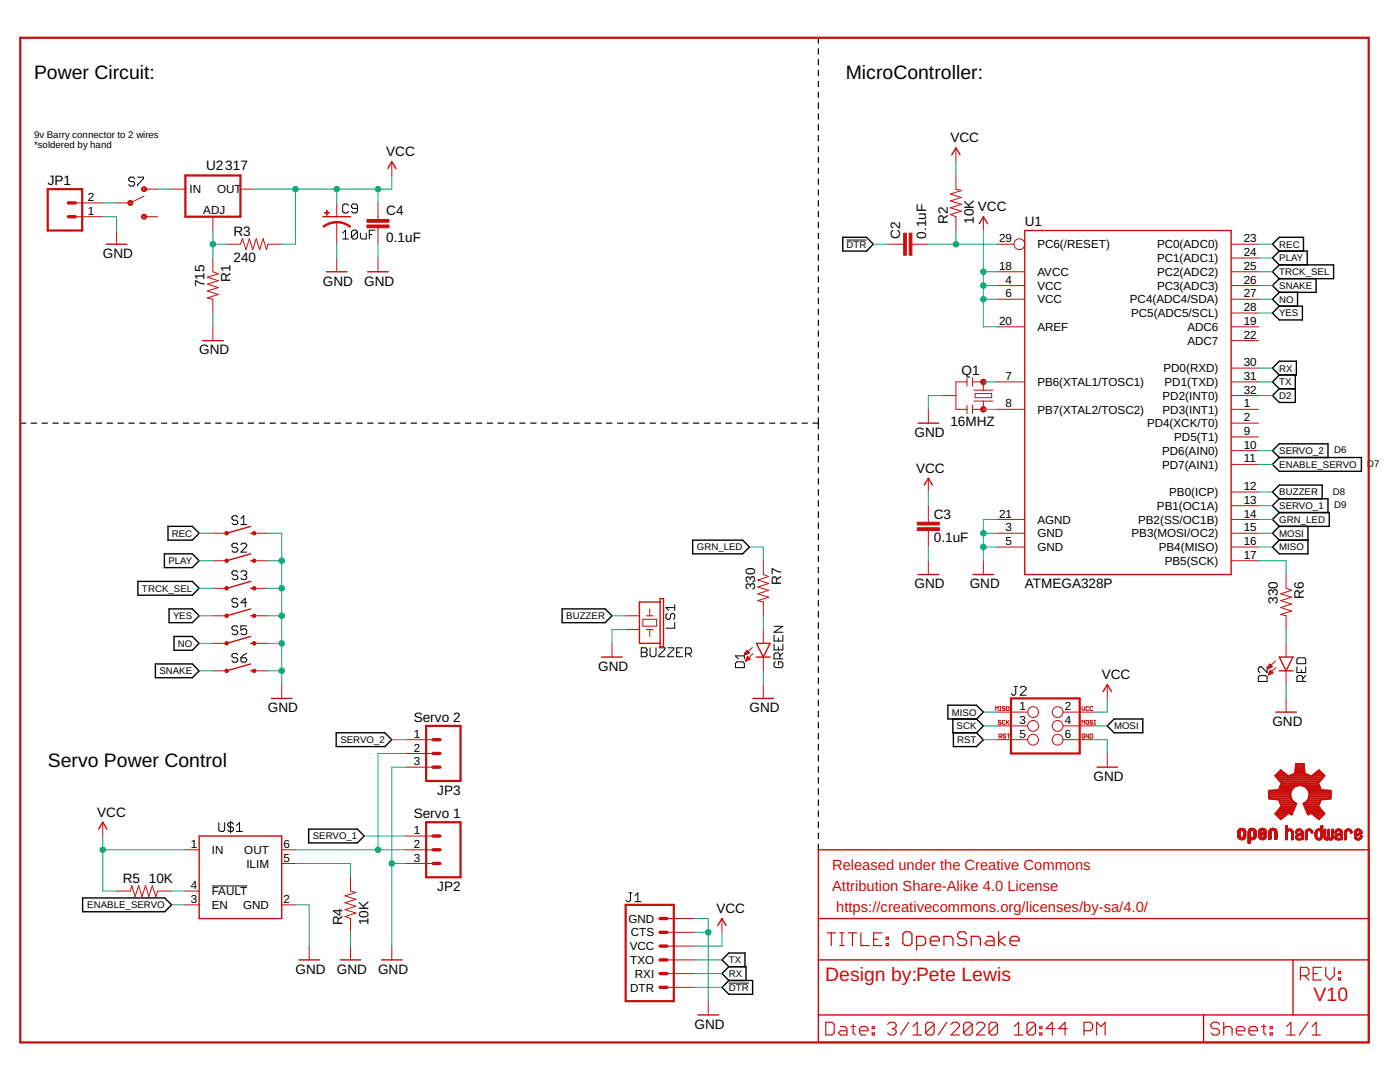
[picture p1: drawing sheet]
<svg xmlns="http://www.w3.org/2000/svg" width="279mm" height="216mm" viewBox="0 0 279 216" stroke-linecap="round" stroke-linejoin="round" font-family="sans-serif">
<g fill="none" stroke="#000" stroke-width=".23">
<path d="M163.3 7.5v1.1M163.3 9.7v1.1M163.3 11.9v1.1M163.3 14v1.1M163.3 16.2v1.1M163.3 18.4v1.1M163.3 20.5v1.1M163.3 22.7v1.1M163.3 24.9v1.1M163.3 27v1.1M163.3 29.2v1.1M163.3 31.4v1"/>
<path d="M163.3 33.5v1.1M163.3 35.7v1.1M163.3 37.9v1M163.3 40v1.1M163.3 42.2v1.1M163.3 44.4v1M163.3 46.5v1.1M163.3 48.7v1.1M163.3 50.9v1M163.3 53v1.1M163.3 55.2v1.1M163.3 57.4v1"/>
<path d="M163.3 59.5v1.1M163.3 61.7v1.1M163.3 63.9v1M163.3 66v1.1M163.3 68.2v1.1M163.3 70.4v1M163.3 72.5v1.1M163.3 74.7v1.1M163.3 76.9v1M163.3 79v1.1M4 84.4h1.1M6.2 84.4h1.1"/>
<path d="M8.4 84.4h1.1M10.5 84.4h1.1M12.7 84.4h1.1M14.9 84.4h1.1M17 84.4h1.1M19.2 84.4h1.1M21.4 84.4h1.1M23.5 84.4h1.1M25.7 84.4h1.1M27.9 84.4h1.1M30 84.4h1.1M32.2 84.4h1.1"/>
<path d="M34.4 84.4h1.1M36.6 84.4h1M38.7 84.4h1.1M40.9 84.4h1.1M43.1 84.4h1M45.2 84.4h1.1M47.4 84.4h1.1M49.6 84.4h1M51.7 84.4h1.1M53.9 84.4h1.1M56 84.4h1.1M58.2 84.4h1.1"/>
<path d="M60.4 84.4h1.1M62.5 84.4h1.1M64.7 84.4h1.1M66.9 84.4h1.1M69 84.4h1.1M71.2 84.4h1.1M73.4 84.4h1.1M75.5 84.4h1.1M77.7 84.4h1.1M79.9 84.4h1.1M82 84.4h1.1M84.2 84.4h1.1"/>
<path d="M86.4 84.4h1.1M88.6 84.4h1M90.7 84.4h1.1M92.9 84.4h1.1M95.1 84.4h1M97.2 84.4h1.1M99.4 84.4h1.1M101.6 84.4h1M103.7 84.4h1.1M105.9 84.4h1.1M108.1 84.4h1M110.2 84.4h1.1"/>
<path d="M112.4 84.4h1.1M114.6 84.4h1M116.7 84.4h1.1M118.9 84.4h1.1M121.1 84.4h1M123.2 84.4h1.1M125.4 84.4h1.1M127.6 84.4h1.1M129.7 84.4h1.1M131.9 84.4h1.1M134 84.4h1.1M136.2 84.4h1.1"/>
<path d="M138.4 84.4h1.1M140.6 84.4h1M142.7 84.4h1.1M144.9 84.4h1.1M147.1 84.4h1M149.2 84.4h1.1M151.4 84.4h1.1M153.6 84.4h1M155.7 84.4h1.1M157.9 84.4h1.1M160.1 84.4h1M162.2 84.4h1.1"/>
<path d="M163.3 81.2v1.1M163.3 83.4v2.2M163.3 86.6v1.2M163.3 88.9v1.1M163.3 91.1v1.1M163.3 93.3v1.1M163.3 95.5v1.1M163.3 97.7v1.1M163.3 99.9v1.1M163.3 102.1v1.2M163.3 104.3v1.2M163.3 106.5v1.2"/>
<path d="M163.3 108.8v1.1M163.3 111v1.1M163.3 113.2v1.1M163.3 115.4v1.1M163.3 117.6v1.1M163.3 119.8v1.1M163.3 122v1.1M163.3 124.2v1.1M163.3 126.4v1.2M163.3 128.7v1.1M163.3 130.9v1.1M163.3 133.1v1.1"/>
<path d="M163.3 135.3v1.1M163.3 137.5v1.1M163.3 139.7v1.1M163.3 141.9v1.1M163.3 144.1v1.1M163.3 146.3v1.1M163.3 148.5v1.2M163.3 150.7v1.2M163.3 153v1.1M163.3 155.2v1.1M163.3 157.4v1.1M163.3 159.6v1.1"/>
<path d="M163.3 161.8v1.1M163.3 164v1.1M163.3 166.2v1.1M163.3 168.4v1.2"/>
</g>
<g fill="none" stroke="#000" stroke-width=".2">
<path d="M26.9 35.6l-.3-.3h-.6l-.3 .3v.3l.3 .3h.6l.3 .3v.3l-.3 .3h-.6l-.3-.3M27.5 35.3h1.1v.3l-1.1 1.2v.3M68.4 46.5l.6-.6v1.8M68.4 47.7h1.2M69.6 41l-.3-.3h-.6l-.3 .3v1.2l.3 .3h.6l.3-.3M71.3 46.2v1.2l-.3 .3h-.6l-.3-.3M71.3 41.6h-.9l-.3-.3v-.3l.3-.3h.6l.3 .3v1.2l-.3 .3h-.6l-.3-.3M71.3 46.2l-.3-.3h-.6l-.3 .3v1.2M71.3 46.2l-1.2 1.2M71.9 46.5v.9l.3 .3h.9v-1.2M73.7 46.8h.6M74.9 45.9h-1.2v1.8"/>
<path d="M168.9 47.9h4M47.5 103.2l-.3-.3h-.6l-.3 .3v.3l.3 .3h.6l.3 .3v.3l-.3 .3h-.6l-.3-.3M47.5 108.7l-.3-.3h-.6l-.3 .3v.3l.3 .3h.6l.3 .3v.3l-.3 .3h-.6l-.3-.3M47.5 114.2l-.3-.3h-.6l-.3 .3v.3l.3 .3h.6l.3 .3v.3l-.3 .3h-.6l-.3-.3M47.5 119.7l-.3-.3h-.6l-.3 .3v.3l.3 .3h.6l.3 .3v.3l-.3 .2h-.6l-.3-.2M48.1 104.7h1.1M48.1 103.5l.5-.6v1.8M48.1 108.7l.2-.3h.6l.3 .3v.3l-1.1 1.2h1.1M48.1 114.2l.2-.3h.6l.3 .3v.3l-.3 .3M48.6 114.8h.3M48.9 114.8l.3 .3v.3l-.3 .3h-.6l-.2-.3M47.5 130.7l-.3-.3h-.6l-.3 .3v.3l.3 .3h.6l.3 .3v.2l-.3 .3h-.6l-.3-.3"/>
<path d="M47.5 125.2l-.3-.3h-.6l-.3 .3v.3l.3 .3h.6l.3 .2v.3l-.3 .3h-.6l-.3-.3M48.1 131.3h.8l.3 .3v.2l-.3 .3h-.6l-.2-.3zM49.2 124.9h-1.1v.9l.5-.3h.3l.3 .3v.5l-.3 .3h-.6l-.2-.3M49.2 120.3h-1.1l.8-.9v1.7M49.2 130.4l-.6 .3-.5 .6M128 129.3h.8l.3 .3v.3l-.3 .3 .3 .3v.2l-.3 .3h-.8zM128 130.2h.8M129.7 129.3v1.4l.3 .3h.6l.3-.3v-1.4M131.5 129.3h1.2v.3l-1.2 1.1v.3h1.2M133.2 122.4l-.3 .3v.6l.3 .3h.3l.3-.3v-.6l.3-.3h.3l.3 .3v.6l-.3 .3M133.3 129.3h1.2v.3l-1.2 1.1v.3h1.2M134.7 124.2v1.1h-1.8"/>
<path d="M134.7 120.6v1.2M134.7 121.2h-1.8l.6 .6M135 130.2h.6M136.2 129.3h-1.2v1.7h1.2M136.8 130.5h.9l.3-.3v-.6l-.3-.3h-.9v1.7M137.4 130.5l.6 .5M146.8 132.4l.3-.3h1.2l.2 .3v.8h-1.7zM148.5 130.3v1.2M148.5 130.9h-1.7l.6 .6M154.5 126.7v1.2h1.7v-1.2M154.5 128.5v1.2h1.7v-1.2M154.5 125h1.7l-1.7 1.2h1.7"/>
<path d="M154.8 132.1l-.3 .3v.5l.3 .3h1.1l.3-.3v-.5l-.3-.3h-.6v.6M155.3 127.3v.6M155.3 129.1v.6M155.6 131.5v-.9l-.3-.3h-.5l-.3 .3v.9h1.7M156.2 130.3l-.6 .6M202.4 137h.6M202.7 137v1.4l-.3 .3h-.3l-.3-.3M203.6 137.3l.3-.3h.6l.3 .3v.2l-1.2 1.2h1.2M251.1 135.1l.3-.3h1.2l.3 .3v.9h-1.8zM252.9 133v1.2l-1.2-1.2h-.3l-.3 .3v.6l.3 .3M258.8 133v1.2h1.8v-1.2M259.1 131.3h1.2l.3 .3v.8h-1.8v-.8z"/>
<path d="M259.7 133.6v.6M260 136v-.9l-.3-.3h-.6l-.3 .3v.9h1.8M260.6 134.8l-.6 .6M42.3 176.8h7.1M43.7 164.1v1.5l.3 .3h.6l.2-.3v-1.5M46 163.9v2.3M46.6 164.4l-.3-.3h-.6l-.3 .3v.3l.3 .3h.6l.3 .3v.3l-.3 .3h-.6l-.3-.3M47.2 165.9h1.2M47.2 164.7l.6-.6v1.8M125.5 178.2h.6M125.8 178.2v1.4l-.3 .3h-.3l-.3-.3M126.7 179.9h1.2"/>
<path d="M126.7 178.7l.6-.5v1.7M145.5 196.2h4"/>
</g>
<g fill="none" stroke="#000" stroke-width=".28">
<path d="M168.2 47.3h4.7l1.4 1.4-1.4 1.4h-4.7zM255.3 50.1h5.6v2.8M255.3 50.1l-1.4-1.4 1.4-1.4h4.8v2.8M255.3 50.1l-1.4 1.4 1.4 1.4M255.3 52.9h10.8v2.7h-10.8M255.3 52.9l-1.4 1.3 1.4 1.4M255.3 58.3l-1.4 1.4 1.4 1.4M255.3 55.6l-1.4 1.4 1.4 1.3M259 58.3v2.8M262.7 55.6v2.7h-7.4M253.9 73.4l1.4-1.3h3.4v2.7h-3.4zM253.9 62.5l1.4-1.4h4.6v2.7h-4.6z"/>
<path d="M255.3 74.8l-1.4 1.4 1.4 1.4M255.3 77.6h3.2M258.5 74.8v5.5h-3.2l-1.4-1.4 1.4-1.3M253.9 92.7l1.4-1.4h16.4v2.7h-16.4zM255.3 99.5l-1.4 1.4 1.4 1.4M255.3 99.5h9.7v2.8M255.3 91.3l-1.4-1.4 1.4-1.3h9.7v2.7M255.3 99.5l-1.4-1.3 1.4-1.4h8.6v2.7M27.5 116h10.9l1.4 1.4-1.4 1.4h-10.9zM32.8 110.5h5.6l1.4 1.4-1.4 1.4h-5.6zM33.5 105h4.9l1.4 1.4-1.4 1.4h-4.9zM138.2 107.8h10l1.4 1.4-1.4 1.3h-10z"/>
<path d="M255.3 107.8h5.7M255.3 105l-1.4 1.4 1.4 1.4M255.3 102.3h10v2.7h-10M255.3 102.3l-1.4 1.4 1.4 1.3M261 105v5.5h-5.7l-1.4-1.3 1.4-1.4M31 132.5h7.4l1.4 1.4-1.4 1.3h-7.4zM33.7 121.5h4.7l1.4 1.4-1.4 1.3h-4.7zM34.7 127h3.7l1.4 1.4-1.4 1.4h-3.7zM112.2 121.5h8.6l1.3 1.4-1.3 1.3h-8.6zM67.1 146.2h9.7l1.4 1.4-1.4 1.4h-9.7zM189.2 140.7h5.7l1.4 1.4-1.4 1.4h-5.7zM190.2 143.5v2.7h4.7"/>
<path d="M190.3 146.2v2.8h4.6l1.4-1.4-1.4-1.4M194.9 143.5l1.4 1.3-1.4 1.4M221 144.8l1.4-1.3h5.7v2.7h-5.7zM16.5 179.2h16.4l1.3 1.4-1.3 1.3h-16.4zM61.6 165.4h9.7l1.4 1.4-1.4 1.4h-9.7zM144.1 197l1.4-1.4h4.7v2.8h-4.7zM145.5 192.9l-1.4 1.4 1.4 1.3M145.5 192.9h3.4v2.7M145.5 192.9l-1.4-1.4 1.4-1.3h3.2v2.7"/>
</g>
<g fill="none" stroke="#c90d0c" stroke-width=".2">
<path d="M28.8 39.1l-2.8 1.4h-2.7M28.8 37.7h2.7M34.2 37.7h2.8M48 37.7h2.7M78.2 32.3v2.7M190.8 35v2.7l1.1 .3-2.2 .7 2.2 .7-2.2 .7 2.2 .7-2.2 .7 2.2 .6-2.2 .7 1.1 .4v2.8M190.8 29.5v2.8M15 43.2h5.5M15 40.5h5.5M23.3 46v2.7M28.8 43.2h2.7M42.5 43.2v2.8"/>
<path d="M42.5 51.5v2.7l1.1 .4-2.2 .7 2.2 .7-2.2 .7 2.2 .7-2.2 .7 2.2 .7-2.2 .6 1.1 .3v2.8M45.2 48.7h2.8l.4-1.1 .7 2.2 .7-2.2 .6 2.2 .7-2.2 .7 2.2 .7-2.2 .7 2.2 .3-1.1h2.7M67.2 40.5v2.7M67.2 44.3v4.4M67.2 51.5v2.7M75.4 40.5v3.3M75.4 45.4v3.3M75.4 51.5v2.7M177 48.7h3.3M182 48.7h3.3M196.3 43.2v2.8M199 48.7h3.4"/>
<path d="M199 57h5.5M199 59.7h5.5M199 54.2h5.5M245.7 48.7h5.5M245.7 57h5.5M245.7 59.7h5.5M245.7 54.2h5.5M245.7 51.5h5.5M42.5 65.2v2.8M188 78.9h2.8M193 76.2h-2.2v5.5h2.2M193 75.4v1.6"/>
<path d="M194.1 76.2h2.2v1.7M194.1 75.4v1.6M194.4 77.9h3.8M194.6 78.5h3.3v.9h-3.3zM199 76.2h5.5M199 65.2h5.5M245.7 76.2h5.5M245.7 78.9h5.5M245.7 65.2h5.5M245.7 73.4h5.5M245.7 68h5.5M245.7 62.5h5.5"/>
<path d="M185.3 81.7v2.7M185.3 95.4v2.8M193 80.9v1.6M194.1 80.9v1.6M194.4 80h3.8M196.3 80v1.7h-2.2M199 81.7h5.5M245.7 81.7h5.5M245.7 98.2h5.5M245.7 92.7h5.5M245.7 89.9h5.5M245.7 87.2h5.5"/>
<path d="M245.7 84.4h5.5M42.5 111.9h2.7M42.5 106.4h2.7M42.5 117.4h2.7M50.7 111.9h2.8M50.7 106.4h2.8M50.7 117.4h2.8M152.3 111.9v2.7l1.1 .4-2.2 .7 2.2 .7-2.2 .7 2.2 .7-2.2 .7 2.2 .7-2.2 .6 1.1 .3v2.8M185.3 100.9v3.3M185.3 105.9v3.3M185.3 111.9v2.7M196.3 111.9v2.7"/>
<path d="M199 106.4h5.5M199 109.2h5.5M199 103.7h5.5M245.7 111.9h5.5M245.7 106.4h5.5M245.7 109.2h5.5M245.7 103.7h5.5M245.7 100.9h5.5M256.7 114.6v2.8l1.1 .4-2.2 .7 2.2 .7-2.2 .6 2.2 .7-2.2 .7 2.2 .7-2.2 .7 1.1 .3v2.7M42.5 122.9h2.7M42.5 128.4h2.7M42.5 133.9h2.7"/>
<path d="M50.7 122.9h2.8M50.7 128.4h2.8M50.7 133.9h2.8M56.2 136.6v2.8M122.1 128.4v2.7M124.9 122.9h2.7M124.9 125.6h2.7M128.3 123.6h2.7v1.3h-2.7zM129 122.9h1.4M129 125.6h1.4M129.7 121.5v1.4M129.7 125.6v1.4"/>
<path d="M148.7 130.6h.2M148.7 130.5h.5M148.8 131.9h.1M148.8 130.3h.7M148.8 131.8h.3M148.8 130.2h.7M148.9 131.7h.5M148.9 130h.5M148.9 131.5h.8M148.9 129.9h.3M149 131.4h.6M149 129.8h.1"/>
<path d="M149 129.8l-.4 .9M149 129.8l.6 .5-1 .4M149.1 131.3h.3M149.1 131.1h.2M149.2 131l-.4 .9M149.2 131l.5 .5M149.2 131h.1M149.7 131.5l-.9 .4M150.1 129.2l-1.5 1.5M150.3 130.4l-1.5 1.5M152.3 125.6v2.8M152.3 131.1v2.8"/>
<path d="M152.3 136.6v2.8M221 136.6v2.8M253 133.4h.1M253 133.2h.4M253.1 133.1h.6M253.2 134.6h.1M253.2 133h.7M253.2 132.8h.5M253.2 134.5h.5M253.3 134.3h.7M253.3 132.7h.3M253.3 134.2h.7"/>
<path d="M253.3 132.6h.2M253.4 132.5l.5 .5-.9 .5zM253.4 134h.5M253.4 133.9h.3M253.5 133.8h.1M253.5 133.7l.6 .6-1 .4zM254.5 131.9l-1.5 1.6M254.6 133.2l-1.5 1.5M256.7 128.4v2.7M256.7 133.9v2.7M256.7 139.4v2.7M80.9 147.6h5.5"/>
<path d="M80.9 150.3h5.5M80.9 153.1h5.5M198.7 141.8v-.8l.3 .2 .2-.2v.8M199 142.1h6.1M199 144.8h6.1M199 147.6h6.1M199.4 147l.5-.1-.1-.4h-.4v.8M199.5 141.8h.3M199.5 141h.3M199.6 147l.3 .3M199.6 141v.8M199.8 143.9l-.4-.2-.2 .3 .4 .1 .2 .3-.2 .1-.4-.1"/>
<path d="M200.6 143.9l-.2-.2-.4 .2v.5l.2 .1 .4-.1M200.6 141.1l-.4-.1-.2 .2 .4 .2 .2 .2-.2 .2-.4-.2M200.7 146.6l-.1-.1-.4 .1 .1 .3 .4 .1-.1 .3-.4-.1M200.9 143.7v.8M201 141l.4 .1v.5l-.1 .2-.4-.2v-.5zM201 144.1l.4 .4M201 146.5h.5M201.3 146.5v.8M201.4 143.7l-.5 .6M212.1 142.1h6.1M212.1 144.8h6.1M212.1 147.6h6.1"/>
<path d="M215.9 141v.5l.3 .3 .3-.3v-.5M215.9 144.5v-.8l.3 .3 .3-.3v.8M216.5 146.6l-.2-.1-.4 .1v.6l.4 .1 .2-.4h-.3M216.9 143.7l.4 .2v.5l-.2 .1-.4-.1v-.5zM217.3 141.1l-.2-.1-.4 .1v.5l.2 .2 .4-.2M217.3 146.5v.8l-.6-.8v.8M217.6 146.5h.4l.1 .1v.6l-.1 .1h-.4zM218.1 143.9l-.1-.2-.4 .2 .1 .2 .4 .2-.1 .2-.4-.1M218.1 141.1l-.1-.1-.4 .1v.5l.1 .2 .4-.2M218.4 143.7h.2M218.4 144.5h.2M218.5 143.7v.8"/>
<path d="M221 150.3v2.8M20.5 164.1v2.7M23.3 177.8h2.7l.3-1.1 .7 2.2 .7-2.2 .6 2.2 .7-2.2 .7 2.2 .7-2.2 .7 2.2 .4-1.1h2.7M37 169.6h2.8M37 177.8h2.8M56.2 169.6h2.8M56.2 172.3h2.8M70 175v2.8l1 .3-2.1 .7 2.1 .7-2.1 .6 2.1 .7-2.1 .7 2.1 .7-2.1 .7 1.1 .4v2.7M80.9 166.8h5.5M80.9 169.6h5.5M80.9 172.3h5.5M247 166.8h.4"/>
<path d="M247 166.9h.5M247 166.8l.5 .1M247 166.7h.4M247 166.6h.4M247 166.5h.4M247 166.4h.4M247 166.3h.4M247 166.2h.4M247 166.1h.4M247 166h.4M247 165.9h.5M247.1 167h.4"/>
<path d="M247.1 166.9h.4M247.1 167.1h.6M247.1 167h.5M247.1 167.1l.7 .1M247.1 165.7h1.4M247.1 167.2h1.4M247.2 165.6h1.3M247.2 167.3h1.3M247.3 165.5h1.1M247.3 167.4h1M247.3 165.5h1M247.4 167.4h.9"/>
<path d="M247.4 165.4h.9M247.4 167.5h.8M247.4 165.4h.8M247.5 166h-.5M247.5 165.9h-.5M247.5 165.8h-.4M247.6 167.5h.5M247.6 165.8h-.5M247.6 165.3h.5M247.6 165.7l-.5 .1M247.7 167.6h.2M247.7 165.3h.2"/>
<path d="M248 165.7l.6 .1M248.1 167h.5M248.1 165.8h.5M248.1 165.9h.5M248.2 166.8h.4M248.2 166.9h.4M248.2 166.7h.4M248.2 166.6h.4M248.2 166.5h.4M248.2 166.4h.4M248.2 166.3h.4M248.2 166.2h.4"/>
<path d="M248.2 166.1h.4M248.2 166h.4M248.2 165.9h.4M248.4 167.3h-1.2M248.5 167.2h-1.3M248.5 167.1l-.6 .1M248.6 167.1h-.6M249.1 166.8h.4M249.1 168.1h.4M249.1 168h.4M249.1 167.9h.4M249.1 167.8h.4"/>
<path d="M249.1 167.7h.4M249.1 167.6h.4M249.1 167.5h.4M249.1 167.4h1.3M249.1 167.1l.7 .1M249.1 167.1h.6M249.1 167h.5M249.1 166.9l.5 .1M249.1 166.9h.4M249.1 166.8l.4 .1M249.1 166.7h.4M249.1 166.6h.4"/>
<path d="M249.1 166.5h.4M249.1 166.4h.4M249.1 166.3h.4M249.1 166.2h.4M249.1 166.1h.4M249.1 166h.4M249.1 165.9h.4M249.2 168.3h.1M249.2 165.7h1.4M249.2 165.6h1.3M249.3 165.5l1.2 .1M249.3 168.3h-.2"/>
<path d="M249.3 165.5h1.1M249.4 165.5h1M249.4 168.2l-.3 .1M249.4 165.4h1M249.5 168.2h-.4M249.5 165.4h.8M249.6 165.9h-.5M249.6 165.8l-.5 .1M249.7 167.5h.4M249.7 165.8h-.5M249.7 165.3h.4M249.7 165.7l-.5 .1"/>
<path d="M249.8 165.3h.2M249.8 167.6h.2M250.1 165.7l.5 .1M250.1 165.8h.5M250.1 167h.5M250.2 165.8l.5 .1M250.2 167h.5M250.2 165.9h.5M250.3 166.9h.4M250.3 166.8h.4M250.3 166h.4M250.3 165.9h.4"/>
<path d="M250.3 166.7h.4M250.3 166.6h.4M250.3 166.5h.4M250.3 166.4h.4M250.3 166.3h.4M250.3 166.2h.4M250.3 166.1h.4M250.3 167.5h-1.2M250.4 167.4h-1.3M250.5 167.3h-1.4M250.5 167.2h-1.4M250.6 167.2h-1.5"/>
<path d="M250.6 167.1l-.6 .1M250.6 167.1h-.6M250.7 167h-.5M251.2 167h.5M251.2 166.9l.5 .1M251.2 166.9h.4M251.2 166.8h.4M251.2 166.3h1.5M251.2 166.2l.4 .1M251.2 166.2h.4M251.2 166.1h.4M251.2 166h.4"/>
<path d="M251.2 165.9h.4M251.2 165.9h.5M251.2 167.1h.6M251.2 167.1l.7 .1M251.2 165.7h1.5M251.3 167.2h1.3M251.3 165.7h1.3M251.3 165.6h1.3M251.3 167.3h1.3M251.4 167.3h1.1M251.4 165.5h1.1M251.4 167.4h1.1"/>
<path d="M251.5 165.4h1M251.5 167.4h.9M251.5 165.4h.9M251.5 167.5h.8M251.6 165.4h.7M251.6 166l-.4 .1M251.7 166.8h-.5M251.7 165.8h-.5M251.7 166.3h1M251.7 167.5h.5M251.7 165.3h.5M251.8 166.7l-.6 .1"/>
<path d="M251.8 165.7l-.6 .1M251.8 167.6h.3M251.8 165.3h.3M251.9 166.7h-.7M251.9 166.2h.8M252 166.2h.7M252 166.6l-.8 .1M252.1 166.1h.6M252.1 166.6h-.9M252.1 165.7l.6 .1M252.2 165.8h.5M252.2 167h.5"/>
<path d="M252.2 166.5l-1 .1M252.2 166.1h.5M252.3 165.9h.4M252.3 166.9h.4M252.3 166h.4M252.3 166.8h.4M252.3 166.5h-1.1M252.3 166.7h.4M252.4 166.7h.3M252.4 166.4l-1.2 .1M252.6 166.4h-1.4M252.6 166.6h.1"/>
<path d="M252.6 166.3h-1.4M252.7 167.1l-.6 .1M252.7 167.1h-.6M252.7 167h-.5M253.2 166.8h.4M253.2 167.5h.4M253.2 167.4h.4M253.2 167.3h.4M253.2 167.2h.4M253.2 167.1h.4M253.2 167h.4M253.2 166.9h.4"/>
<path d="M253.2 166.7h.4M253.2 166.6h.4M253.2 166.5h.4M253.2 166.4h.4M253.2 166.3h.4M253.2 166.2h.4M253.2 166.1h.4M253.2 166h.4M253.3 167.5h.1M253.3 165.7h1.4M253.4 165.6h1.3M253.4 165.5h1.2"/>
<path d="M253.5 165.5h1.1M253.6 165.4h.9M253.6 167.4h-.4M253.6 165.4h.8M253.7 165.9h-.5M253.7 165.9h-.4M253.7 165.8h-.4M253.8 165.3h.5M253.8 165.8h-.5M253.9 165.7l-.6 .1M253.9 165.3h.2M254.2 165.7l.6 .1"/>
<path d="M254.3 165.8h.5M254.3 165.8l.5 .1M254.3 165.9h.5M254.4 166.8h.4M254.4 167.5h.3M254.4 167.4h.4M254.4 167.3h.4M254.4 167.2h.4M254.4 167.1h.4M254.4 167h.4M254.4 166.9h.4M254.4 166.7h.4"/>
<path d="M254.4 166.6h.4M254.4 166.5h.4M254.4 166.4h.4M254.4 166.3h.4M254.4 166.2h.4M254.4 166.1h.4M254.4 166h.4M254.4 165.9h.4M254.4 167.5h.2M254.7 165.7h-1.4M254.8 167.4h-.4M256.6 167.5h.2"/>
<path d="M256.6 164.9h.3M256.6 166.8h.3M256.6 167.6h.1M256.6 167.4h.3M256.6 167.3h.3M256.6 167.2h.3M256.6 167.1h.3M256.6 167h.3M256.6 166.9h.3M256.6 166.7h.3M256.6 166.6h.3M256.6 166.5h.3"/>
<path d="M256.6 166.4h.3M256.6 166.3h.3M256.6 166.2h.3M256.6 166.1h.3M256.6 166h.3M256.6 165.9h.4M256.6 165.7h1.3M256.6 165.6l1.3 .1M256.6 165.6h1.2M256.6 165.5l1.2 .1M256.6 165.5h1.1M256.6 165.4h.3"/>
<path d="M256.6 165.3h.3M256.6 165.2h.3M256.6 165.1h.3M256.6 165h.3M256.6 164.8h.3M256.7 164.8h.2M256.7 164.7h.2M256.9 167.5h-.3M256.9 167.4h-.3M257 165.9h-.4M257.1 165.8h-.5M257.1 165.5h.5"/>
<path d="M257.2 165.8h-.6M257.3 165.7l-.7 .1M257.3 165.4h.1M257.4 165.7l.6 .1M257.5 165.8h.5M257.6 165.8h.4M257.7 165.9h.3M257.7 165.9l.4 .1M257.7 166h.4M257.8 166.1h.3M257.8 166.8h.3M257.8 167.6h.1"/>
<path d="M257.8 167.4h.3M257.8 167.3h.3M257.8 167.2h.3M257.8 167.1h.3M257.8 167h.3M257.8 166.9h.3M257.8 166.7h.3M257.8 166.6h.3M257.8 166.5h.3M257.8 166.4h.3M257.8 166.3h.3M257.8 166.2h.3"/>
<path d="M257.9 167.5l-.1 .1M258.1 167.5h-.3M258.6 167.2h.4M258.6 167.1h.3M258.6 167h.3M258.6 166.2h.2M258.6 166.1h.3M258.6 166h.3M258.6 167.2l.4 .1M258.6 166.3h.1M258.6 167.3h.9M258.6 166.7h.6"/>
<path d="M258.7 167.4h.8M258.7 165.7h1.2M258.8 165.7h1.1M258.8 167.5h.7M258.8 165.6h1M258.8 166.2l-.2 .1M258.9 166.1l-.3 .1M258.9 167h-.3M258.9 167.5h.6M258.9 166.9h-.3M258.9 166h-.3M259 166.9h-.4"/>
<path d="M259 166.5h1.1M259 165.9h-.4M259 165.5h.7M259 167.6h.5M259 166.8l-.4 .1M259 165.8l-.4 .1M259 165.4l.6 .1M259.1 165.8h-.4M259.1 166.8h-.5M259.1 166.4h1M259.2 167.6h.1M259.2 165.7l-.5 .1"/>
<path d="M259.2 165.4h.2M259.3 166.3h.8M259.3 166.7h-.6M259.4 167.3h.1M259.4 165.7l.5 .1M259.4 166.3h.7M259.5 166.6l-.8 .1M259.5 166.3h.6M259.5 165.8h.4M259.5 165.8h.5M259.6 166.6h-.8M259.6 165.9h.4"/>
<path d="M259.7 166.2h.4M259.7 165.9l.3 .1M259.7 166.6h.4M259.7 166h.3M259.7 166.8h.4M259.7 167.4h.4M259.7 167.3h.4M259.7 167.2h.4M259.7 167.1h.4M259.7 167h.4M259.7 166.9h.4M259.7 166.7h.4"/>
<path d="M259.7 166.1h.4M259.7 166l.4 .1M259.7 167.6h.1M259.9 167.5l-.2 .1M260 167.5h-.3M260.1 166.5l-1.3 .1M260.5 166.8h.3M260.5 167.4h.3M260.5 167.3h.3M260.5 167.2h.3M260.5 167.1h.3M260.5 167h.3"/>
<path d="M260.5 166.9h.3M260.5 166.7h.3M260.5 166.6h.3M260.5 166.5h.3M260.5 166.4h.3M260.5 166.3h.3M260.5 166.2h.3M260.5 166.1h.3M260.5 166h.4M260.5 167.6h.1M260.6 165.7h1.3M260.7 167.5l-.2 .1"/>
<path d="M260.7 165.7h1.1M260.8 165.6h1M260.8 165.6h.9M260.8 167.5h-.3M260.9 166.1h-.4M260.9 165.9h-.4M260.9 165.5h.7M261 165.9h-.4M261 165.5h.5M261 165.8l-.4 .1M261.1 165.8h-.5M261.2 165.7l-.6 .1"/>
<path d="M261.2 165.4h.1M261.3 165.7l.6 .1M261.5 165.8h.4M261.6 165.9h.4M261.6 166h.4M261.7 166h.3M261.7 166.1h.3M261.7 166.2h.2M261.9 166.2h-.2M262 166.1l-.3 .1M262.5 166.8h.3M262.5 166.7h.3"/>
<path d="M262.5 166.6h.3M262.5 166.5h.3M262.5 166.4h.3M262.5 166.3h.3M262.5 166.2h.3M262.5 167h.3M262.5 166.9h.3M262.5 166.1h.3M262.5 166h.3M262.5 167.1h.4M262.5 167.2h.5M262.5 167.1l.4 .1"/>
<path d="M262.6 167.2l.5 .1M262.6 167.3h1.2M262.7 167.4h1.1M262.7 165.7h1.3M262.7 167.4h1M262.7 165.6h1.3M262.8 165.6h1.2M262.8 167.5h.9M262.8 166h-.3M262.9 165.9l-.4 .1M262.9 165.5h1.1M262.9 165.9h-.4"/>
<path d="M263 167.6h.5M263 165.5h.5M263 165.8l-.4 .1M263 165.8h-.4M263.1 167.6h.1M263.1 165.7l-.5 .1M263.1 165.4h.2M263.3 165.7h.7M263.4 165.8h.6M263.5 167.2h.4M263.5 165.8h.5M263.5 165.9h.5"/>
<path d="M263.5 167.5l-.6 .1M263.6 167.1h.3M263.6 165.9h.4M263.6 166h.4M263.6 166.8h.4M263.6 166.9h.4M263.6 166.7h.4M263.6 166.6h.4M263.6 166.5h.4M263.6 166.4h.4M263.6 166.3h.4M263.6 166.2h.4"/>
<path d="M263.6 166.1h.4M263.6 165.4h.4M263.6 165.3h.4M263.6 165.2h.4M263.6 165.1h.4M263.6 165h.4M263.6 164.9h.4M263.6 164.8h.4M263.7 166.9h.3M263.7 166.7h.3M263.7 166.6h.3M263.7 166.5h.3"/>
<path d="M263.7 166.3h.3M263.7 166.1h.3M263.7 165.3h.3M263.7 165h.3M263.7 164.9h.3M263.7 164.8h.3M263.8 164.7h.2M263.9 167.2l-.5 .1M263.9 167h-.3M264 167h-.4M264 165.7h-1.4M264.3 166.8h.3"/>
<path d="M264.3 167h.3M264.3 166.9h.3M264.3 166.7h.3M264.3 166.6h.3M264.3 166.5h.3M264.3 166.4h.3M264.3 166.3h.3M264.3 166.2h.3M264.3 166.1h.3M264.3 166h.3M264.3 165.9h.3M264.3 165.8h.3"/>
<path d="M264.3 165.7h.3M264.3 165.6h.3M264.3 167.2l.4 .1M264.3 167.2h.3M264.3 167.1l.3 .1M264.3 167.1h.3M264.3 165.5h.3M264.3 167.3h1.7M264.3 167.3h1.8M264.4 167.4h1.6M264.4 165.5h.2M264.4 167.5h1.5"/>
<path d="M264.5 165.5h.1M264.5 167.5h.6M264.6 167.6h.4M264.8 167.6h.1M264.9 167.3h.6M265 167.2h.4M265 166.8h.3M265 167.1h.4M265 167h.3M265 166.9h.3M265 166.7h.3M265 166.6h.3"/>
<path d="M265 166.5h.3M265 166.4h.3M265 166.3h.3M265 166.2h.3M265 166.1h.3M265 166h.3M265 165.9h.3M265 165.8h.3M265 165.7h.3M265 165.6h.3M265.2 165.5h.1M265.3 167.5h.5"/>
<path d="M265.3 167.6h.5M265.7 167.2h.4M265.7 167.1h.4M265.8 167.1h.3M265.8 167h.3M265.8 166.8h.3M265.8 166.9h.3M265.8 166.7h.3M265.8 166.6h.3M265.8 166.5h.3M265.8 166.4h.3M265.8 166.3h.3"/>
<path d="M265.8 166.2h.3M265.8 166.1h.3M265.8 166h.3M265.8 165.9h.3M265.8 165.8h.3M265.8 165.7h.3M265.8 165.6h.3M265.9 165.5h.2M266 165.5h.1M266.1 167.2l-.5 .1M266.4 167.1l.4 .1M266.4 167.1h.3"/>
<path d="M266.4 167h.3M266.4 166.9h.3M266.4 167.2h.4M266.4 166.1h.3M266.4 166h.3M266.4 167.2l.5 .1M266.4 166.3h.1M266.5 167.3l.9 .1M266.5 167.3h.8M266.6 167.4h.8M266.6 165.7h1.1M266.6 167.5h.8"/>
<path d="M266.6 166.2l-.2 .1M266.7 165.6h1M266.7 166.2h-.3M266.7 165.6h.9M266.7 167.5h.7M266.8 166.9h-.4M266.8 166.5h1.1M266.8 165.9l-.4 .1M266.8 165.5h.7M266.8 167.6h.5M266.8 166.8l-.4 .1M266.8 165.9h-.3"/>
<path d="M266.9 165.5h.5M266.9 165.8h-.4M267 165.8h-.5M267 166.8h-.6M267 166.4h.9M267 166.7l-.5 .1M267.1 165.7l-.6 .1M267.1 165.4h.1M267.1 166.3h.8M267.2 166.7h-.7M267.2 167.3h.1M267.2 165.7h.6"/>
<path d="M267.3 166.3h.6M267.3 166.6l-.8 .1M267.3 165.8h.5M267.4 165.8h.4M267.4 166.6h-.8M267.5 165.9h.3M267.5 166.2h.4M267.5 166h.4M267.6 166.8h.3M267.6 167.4h.3M267.6 167.3h.3M267.6 167.2h.3"/>
<path d="M267.6 167.1h.3M267.6 167h.3M267.6 166.9h.3M267.6 166.7h.3M267.6 166.6h.3M267.6 166.1h.3M267.6 166h.3M267.7 167.6h-.1M267.7 167.5l-.1 .1M267.8 167.5h-.2M267.9 167.4h-.3M267.9 166.5l-1.2 .1"/>
<path d="M268.4 166.8h.2M268.4 167.6h.1M268.4 167.4h.2M268.4 167.3h.2M268.4 167.2h.2M268.4 167.1h.2M268.4 167h.2M268.4 166.9h.2M268.4 166.7h.2M268.4 166.6h.2M268.4 166.5h.2M268.4 166.4h.2"/>
<path d="M268.4 166.3h.2M268.4 166.2h.2M268.4 166.1h.2M268.4 166h.3M268.4 165.9h.3M268.5 165.7h1.2M268.5 167.5l-.1 .1M268.6 165.7h1M268.6 165.6h1M268.6 167.5h-.2M268.7 166.1h-.3M268.7 166l-.3 .1"/>
<path d="M268.8 165.5h.6M268.8 165.9h-.4M268.9 165.8h-.5M268.9 165.8h-.4M269 165.7l-.5 .1M269 165.4h.2M269.2 165.7l.5 .1M269.3 165.8h.4M269.4 165.8h.4M269.4 165.9h.4M269.5 165.9h.3M269.5 166h.3"/>
<path d="M269.5 166.2h.2M269.5 166.1h.3M269.8 166.2h-.3M269.8 166.1l-.3 .1M270.3 167h.4M270.3 166.9h.3M270.3 166.8h.4M270.3 166.4h1.3M270.3 166.4h.4M270.3 166.3h.3M270.3 166.2h.3M270.3 166.1h.3"/>
<path d="M270.3 167.1h.4M270.3 166h.4M270.3 165.9h.4M270.4 167.1h.3M270.4 167.2h.4M270.4 167.2l.5 .1M270.4 167.3h1.3M270.4 165.7h1.3M270.5 167.3h1.2M270.5 167.4h1.1M270.5 165.7h1.1M270.6 167.4h.9"/>
<path d="M270.6 165.6h1M270.6 165.6h.9M270.6 167.5h.9M270.7 166.9h-.4M270.7 166l-.4 .1M270.7 167.5h.7M270.7 165.5h.7M270.7 165.9h-.3M270.8 165.5h.5M270.8 167.6h.5M270.8 165.8l-.4 .1M270.8 166.8h-.5"/>
<path d="M270.9 165.8h-.5M270.9 166.7l-.6 .1M271 165.7l-.6 .1M271 165.4h.1M271 167.6h.1M271 166.7h-.7M271.1 166.3h.7M271.1 165.7l.6 .1M271.1 166.6l-.8 .1M271.3 165.8h.4M271.3 166.6h-1M271.3 166.2h.5"/>
<path d="M271.3 165.8l.5 .1M271.4 166.5h-1.1M271.4 165.9h.4M271.4 167.1h.4M271.4 166.2h.4M271.4 167h.4M271.4 166h.4M271.5 167h.3M271.5 166.1h.3M271.5 166h.3M271.5 166.9h.3M271.5 166.8h.3"/>
<path d="M271.5 166.5h-1.2M271.7 166.8h.1M271.7 167.2l-.5 .1M271.7 167.2h-.4M271.7 166.4h-.9M271.8 166.3h-.8M271.8 166.9h-.3M37 180.6h2.8M56.2 180.6h2.8M61.7 188.8v2.7M70 188.8v2.7M78.2 188.8v2.7"/>
<path d="M133.1 197h5.5M133.1 194.3h5.5M133.1 191.5h5.5M133.1 188.8h5.5M133.1 186h5.5M133.1 183.3h5.5M141.4 199.8v2.7M144.1 183.3v2.7"/>
<circle cx="203.4" cy="48.7" r="1.08"/>
<circle cx="206.2" cy="147.6" r="1.08"/>
<circle cx="206.2" cy="142.1" r="1.08"/>
<circle cx="206.2" cy="144.8" r="1.08"/>
<circle cx="211.1" cy="144.8" r="1.08"/>
<circle cx="211.1" cy="147.6" r="1.08"/>
<circle cx="211.1" cy="142.1" r="1.08"/>
</g>
<g fill="#c90d0c" stroke="#c90d0c" stroke-width=".2">
<path d="M73.2 44.9h4.4v.5h-4.4z"/>
<path d="M73.2 43.8h4.4v.5h-4.4z"/>
<path d="M183.1 104.2h4.4v.6h-4.4z"/>
<path d="M183.1 105.3h4.4v.6h-4.4z"/>
<path d="M180.3 46.5h.6v4.4h-.6z"/>
<path d="M181.4 46.5h.6v4.4h-.6z"/>
<path d="M64.7 42.4h1v.1h-1z"/>
<path d="M65.2 42h.1v.9h-.1z"/>
</g>
<path d="M4 7.5h269.2v200.5h-269.2zM9.5 37.7h6.9v8.3h-6.9zM37 35h11v8.2h-11zM201.8 139.4h13.7v10.9h-13.7zM85 144.8h6.9v11h-6.9zM85 164.1h6.9v10.9h-6.9zM124.9 180.6h9.6v19.2h-9.6z" fill="none" stroke="#c90d0c" stroke-width=".44"/>
<g fill="none" stroke="#c90d0c" stroke-width=".28">
<path d="M77.4 33.6l.8-1.3 .8 1.3M189.9 30.9l.9-1.4 .8 1.4M21.2 48.7h4.1M64.5 43.2h5.5M65.2 54.2h4.1M73.4 54.2h4.1M195.4 44.6l.9-1.4 .8 1.4M204.5 46h41.2v68.6h-41.2zM40.4 68h4.2M183.2 84.4h4.1M184.4 96.8l.9-1.4 .8 1.4M50 106.4h.7"/>
<path d="M50 105l-4.8 1.4M50 111.9h.7M50 110.5l-4.8 1.4M50 117.4h.7M50 116l-4.8 1.4M131.7 119.4h.7v9.7h-.7zM183.2 114.6h4.1M194.2 114.6h4.1M50 122.9h.7M50 121.5l-4.8 1.4M50 128.4h.7M50 127l-4.8 1.4"/>
<path d="M50 133.9h.7M50 132.5l-4.8 1.4M54.2 139.4h4.1M120.1 131.1h4.1M131.7 120.1h-4.1v8.3h4.1M150.3 139.4h4.1M151 128.4h2.7l-1.4 2.7zM151 131.1h2.7M220.2 138l.8-1.4 .8 1.4M255.3 133.9h2.7M255.3 131.1h2.7l-1.3 2.8zM218.9 153.1h4.1"/>
<path d="M254.6 142.1h4.1M19.7 165.4l.8-1.3 .8 1.3M39.8 166.8h16.4v16.5h-16.4zM163.3 169.6h109.9v38.4h-109.9zM59.6 191.5h4.2M67.9 191.5h4.1M76.1 191.5h4.1M143.3 184.7l.8-1.4 .8 1.4M163.3 191.5h109.9M163.3 183.3h109.9M258 191.5v11M139.3 202.5h4.1"/>
<path d="M163.3 202.5h109.9M240.2 202.5v5.5"/>
</g>
<g fill="none" stroke="#c90d0c" stroke-width=".23">
<path d="M165.1 186.1h1.7M165.9 186.1v2.6M167.6 186.1h.8M167.6 188.7h.8M168 186.1v2.6M169.3 186.1h1.7M170.1 186.1v2.6M171.8 186.1v2.6h1.7M174.3 187.4h.9M176 186.1h-1.7v2.6h1.7M176.9 188.3h.4v.4h-.4zM176.9 187h.4v.4h-.4z"/>
<path d="M259.5 194.7h1.3l.4-.4v-.9l-.4-.4h-1.3v2.5M260.4 194.7l.8 .8M262.1 194.3h.8M263.7 193h-1.6v2.5h1.6M264.6 193v1.7l.8 .8 .9-.8v-1.7M267.1 195.1h.4v.4h-.4zM267.1 193.8h.4v.5h-.4zM164.8 204h1.3l.4 .4v1.7l-.4 .4h-1.3zM167.7 204.8h.9l.4 .5v1.2h-1.3l-.4-.4 .4-.4h1.3M169.9 204.8h.8M170.3 204.4v1.7l.4 .4M171.5 205.7h1.7v-.4l-.4-.5h-.8l-.5 .5v.8l.5 .4h.8"/>
<path d="M174.1 206.1h.4v.4h-.4zM174.1 204.8h.4v.5h-.4zM177.1 204.4l.5-.4h.8l.4 .4v.4l-.4 .5M178 205.3h.4M178.4 205.3l.4 .4v.4l-.4 .4h-.8l-.5-.4M181.4 204l-1.7 2.5M182.2 206.5h1.7M182.2 204.8l.8-.8v2.5M186.4 204.4v1.7l-.4 .4h-.8l-.5-.4M186.4 204.4l-.4-.4h-.8l-.5 .4v1.7M186.4 204.4l-1.7 1.7M189 204l-1.7 2.5"/>
<path d="M189.8 204.4l.4-.4h.9l.4 .4v.4l-1.7 1.7h1.7M194 204.4v1.7l-.4 .4h-.9l-.4-.4M194 204.4l-.4-.4h-.9l-.4 .4v1.7M194 204.4l-1.7 1.7M194.9 204.4l.4-.4h.8l.4 .4v.4l-1.6 1.7h1.6M199.1 204.4v1.7l-.5 .4h-.8l-.4-.4M199.1 204.4l-.5-.4h-.8l-.4 .4v1.7M199.1 204.4l-1.7 1.7M202.4 206.5h1.7M202.4 204.8l.9-.8v2.5M206.7 204.4v1.7l-.5 .4h-.8l-.4-.4M206.7 204.4l-.5-.4h-.8l-.4 .4v1.7"/>
<path d="M206.7 204.4l-1.7 1.7M207.5 206.1h.4v.4h-.4zM207.5 204.8h.4v.5h-.4zM210.4 205.3h-1.6l1.2-1.3v2.5M213 205.3h-1.7l1.3-1.3v2.5M216.3 205.7h1.3l.4-.4v-.9l-.4-.4h-1.3v2.5M218.9 206.5v-2.5l.8 .8 .9-.8v2.5M243.4 204.4l-.4-.4h-.9l-.4 .4v.4l.4 .5h.9l.4 .4v.4l-.4 .4h-.9l-.4-.4M244.2 205.3l.4-.5h.9l.4 .5v1.2M244.2 204v2.5M246.7 205.7h1.7v-.4l-.4-.5h-.8l-.5 .5v.8l.5 .4h.8M249.3 205.7h1.7v-.4l-.5-.5h-.8l-.4 .5v.8l.4 .4h.8"/>
<path d="M251.8 204.8h.8M252.2 204.4v1.7l.4 .4M253.5 206.1h.4v.4h-.4zM253.5 204.8h.4v.5h-.4zM256.8 206.5h1.7M256.8 204.8l.8-.8v2.5M261 204l-1.7 2.5M261.9 206.5h1.6M261.9 204.8l.8-.8v2.5"/>
</g>
<path d="M180.6 185.9h.9l.5 .5v1.8l-.5 .5h-.9l-.4-.5v-1.8zM182.9 188.7h1.4l.4-.5v-.9l-.4-.5h-1.4v2.8M185.7 187.7h1.8v-.4l-.5-.5h-.9l-.4 .5v.9l.4 .5h.9M188.4 188.7v-1.9h1.3l.5 .5v1.4M192.9 186.4l-.4-.5h-.9l-.5 .5v.4l.5 .5h.9l.4 .4v.5l-.4 .5h-.9l-.5-.5M193.8 188.7v-1.9h1.4l.5 .5v1.4M197 186.8h.9l.5 .5v1.4h-1.4l-.4-.5 .4-.5h1.4M199.3 185.9v2.8M200.7 186.8l-1.4 .9 1.4 1M201.6 187.7h1.8v-.4l-.5-.5h-.9l-.4 .5v.9l.4 .5h.9" fill="none" stroke="#c90d0c" stroke-width=".25"/>
<g fill="#c90d0c" stroke="#c90d0c" stroke-width=".2">
<path d="M67.2 44.2l1.5 .2 1.3 .7-.2 .3-.5-.4a4.1 4.1 0 0 0-2.1-.6z" fill-rule="evenodd"/>
<path d="M64.5 45.1l.2-.1a4.4 4.4 0 0 1 2.5-.8v.3h-.5a3.8 3.8 0 0 0-2.1 .9z" fill-rule="evenodd"/>
<path d="M28.4 37.4a.5 .5 0 0 1 .8 .1 .5 .5 0 0 1-.3 .7 .5 .5 0 0 1-.6-.5h.2a.27 .27 0 0 1 .3-.2 .27 .27 0 0 1 .2 .4 .27 .27 0 0 1-.5 0l-.2-.2z" fill-rule="evenodd"/>
<path d="M28.4 42.8a.5 .5 0 0 1 .8 .2 .5 .5 0 0 1-.3 .7 .5 .5 0 0 1-.6-.5h.2a.28 .28 0 0 1 .3-.2 .28 .28 0 0 1 .2 .4 .28 .28 0 0 1-.5 0l-.2-.2z" fill-rule="evenodd"/>
<path d="M25.7 40.1a.5 .5 0 0 1 .8 .2 .5 .5 0 0 1-.4 .7 .5 .5 0 0 1-.6-.5h.2a.28 .28 0 0 1 .4-.2 .28 .28 0 0 1 .1 .4 .28 .28 0 0 1-.4-.1l-.1-.1h-.2z" fill-rule="evenodd"/>
<circle cx="196.3" cy="81.7" r=".55"/>
<circle cx="196.3" cy="76.2" r=".55"/>
<circle cx="45.2" cy="106.4" r=".36"/>
<circle cx="50.7" cy="106.4" r=".35"/>
<circle cx="45.2" cy="111.9" r=".36"/>
<circle cx="50.7" cy="111.9" r=".35"/>
<circle cx="45.2" cy="117.4" r=".36"/>
<circle cx="50.7" cy="117.4" r=".35"/>
<circle cx="45.2" cy="122.9" r=".36"/>
<circle cx="50.7" cy="122.9" r=".35"/>
<circle cx="45.2" cy="128.4" r=".36"/>
<circle cx="50.7" cy="128.4" r=".35"/>
<circle cx="45.2" cy="133.9" r=".36"/>
<circle cx="50.7" cy="133.9" r=".35"/>
</g>
<g fill="none" stroke="#c90d0c" stroke-width=".68">
<path d="M13.7 40.5h1.3M13.7 43.2h1.3M86.4 153.1h1.4M86.4 150.3h1.4M86.4 147.6h1.4M86.4 172.3h1.4M86.4 169.6h1.4M86.4 166.8h1.4M131.7 191.5h1.4M131.7 194.3h1.4M131.7 197h1.4M131.7 186h1.4"/>
<path d="M131.7 188.8h1.4M131.7 183.3h1.4"/>
</g>
<g fill="none" stroke="#c90d0c" stroke-width=".42">
<path d="M253.3 157.8v1.5l2 .2 .5 1.3-1.2 1.6 1 1 1.6-1.2 .6 .3 .9-2.1-.6-.4-.4-.5-.2-.9M253.3 159h4.2M253.3 158.6h4.2M253.3 158.2h4.2M253.3 157.8h4.4M253.4 159.3h4.3M254.6 154.8l1.2 1.5M254.6 154.8h2.3M254.9 155.2h9.1M254.9 154.4h1.6M255.2 155.5h8.5M255.3 154h.7"/>
<path d="M255.3 159.7h2.6M255.3 157.4h2.6M255.5 157.1h2.7M255.5 155.9h7.9M255.6 156.7h3.5M255.8 156.3h7.2M255.8 156.3l-.5 1.3-2 .2M257.5 154.8h3.8M258.5 154.4l.2-2h1.5l.2 2M258.5 154.4l-1.3 .6-1.6-1.3-1 1.1M258.5 154.4h1.9M258.5 154h1.8"/>
<path d="M258.6 153.6h1.7M258.6 153.3h1.7M258.6 152.9h1.6M258.7 152.5h1.5M259.8 156.7h3.4M260.4 154.4l1.3 .6 1.5-1.3 1.1 1.1M260.6 157.1h2.8M261 159.7h2.5M261 157.4h2.5M261.2 159.3h4.2M261.2 157.8h4.4M261.3 159h4.3"/>
<path d="M261.3 158.2h4.3M261.3 158.6h4.3M261.9 154.8h2.4M262.4 154.4h1.5M262.8 154h.7M263 156.3l.6 1.3 2 .2M264.3 154.8l-1.3 1.5M265.6 157.8v1.5l-2 .2-.6 1.3 1.3 1.6-1.1 1-1.5-1.2-.7 .3-.8-2.1a1.93 1.93 0 0 0 .3-3.4 1.93 1.93 0 0 0-3 1.6M254.6 162.4h2.3M254.9 162h3.1M254.9 162.8h1.6M255.2 161.6h3"/>
<path d="M255.3 163.2h.7M255.5 160.1h2.8M255.5 161.2h2.8M255.6 160.5h3M255.8 160.9h2.7M257.6 162.4h.3M260.2 160.5h3M260.4 160.9h2.7M260.5 161.2h2.9M260.6 160.1h2.8M260.7 161.6h3M260.8 162h3.2"/>
<path d="M261 162.4h.3M261.9 162.4h2.4M262.4 162.8h1.5M262.9 163.2h.6"/>
</g>
<g fill="none" stroke="#0dab76" stroke-width=".2">
<path d="M31.5 37.7h2.7M59 37.7v11h-2.8M67.2 37.7v2.8M75.4 37.7v2.8M78.2 35v2.7h-27.5M190.8 32.3v2.7M20.5 43.2h2.8v2.8M20.5 40.5h2.8M42.5 46v5.5M42.5 48.7h2.7M67.2 48.7v2.8M75.4 48.7v2.8"/>
<path d="M174.3 48.7h2.7M185.3 48.7h13.7M190.8 46v2.7M196.3 46v19.2h2.7M196.3 54.2h2.7M196.3 57h2.7M196.3 59.7h2.7M251.2 48.7h2.7M251.2 54.2h2.7M251.2 57h2.7M251.2 59.7h2.7M251.2 51.5h2.7"/>
<path d="M42.5 62.5v2.7M188 78.9h-2.7v2.8M196.3 76.2h2.7M251.2 78.9h2.7M251.2 76.2h2.7M251.2 73.4h2.7M251.2 62.5h2.7M185.3 98.2v2.7M196.3 81.7h2.7M251.2 92.7h2.7M251.2 89.9h2.7M251.2 98.2h2.7"/>
<path d="M39.8 106.4h2.7M39.8 117.4h2.7M39.8 111.9h2.7M53.5 106.4h2.7v30.2M53.5 117.4h2.7M53.5 111.9h2.7M149.6 109.2h2.7v2.7M185.3 109.2v2.7M196.3 106.4h2.7M196.3 109.2h2.7M199 103.7h-2.7v8.2M251.2 111.9h5.5v2.7"/>
<path d="M251.2 103.7h2.7M251.2 106.4h2.7M251.2 109.2h2.7M251.2 100.9h2.7M39.8 133.9h2.7M39.8 128.4h2.7M39.8 122.9h2.7M53.5 133.9h2.7M53.5 128.4h2.7M53.5 122.9h2.7M122.1 122.9h2.8M124.9 125.6h-2.8v2.8"/>
<path d="M152.3 122.9v2.7M152.3 133.9v2.7M221 139.4v2.7h-2.8M256.7 125.6v2.8M256.7 136.6v2.8M78.2 147.6h2.7M80.9 150.3h-5.5v19.3M80.9 153.1h-2.7v35.7M196.3 147.6h2.7M196.3 144.8h2.7M196.3 142.1h2.7M218.2 147.6h2.8v2.7"/>
<path d="M218.2 144.8h2.8M20.5 166.8v11h2.8M20.5 169.6h16.5M34.2 177.8h2.8M59 172.3h11v2.7M59 169.6h21.9M72.7 166.8h8.2M78.2 172.3h2.7M34.2 180.6h2.8M59 180.6h2.7v8.2M70 186v2.8M138.6 183.3h2.8v16.5"/>
<path d="M138.6 186h2.8M138.6 194.3h5.5M138.6 197h5.5M138.6 191.5h5.5M144.1 186v2.8h-5.5"/>
</g>
<g fill="#0dab76" stroke="#0dab76" stroke-width=".2">
<circle cx="196.3" cy="106.4" r=".55"/>
<circle cx="196.3" cy="109.2" r=".55"/>
<circle cx="78.2" cy="172.3" r=".55"/>
<circle cx="56.2" cy="133.9" r=".55"/>
<circle cx="56.2" cy="128.4" r=".55"/>
<circle cx="56.2" cy="122.9" r=".55"/>
<circle cx="56.2" cy="117.4" r=".55"/>
<circle cx="56.2" cy="111.9" r=".55"/>
<circle cx="141.4" cy="186" r=".55"/>
<circle cx="190.8" cy="48.7" r=".55"/>
<circle cx="75.4" cy="37.7" r=".55"/>
<circle cx="67.2" cy="37.7" r=".55"/>
<circle cx="59" cy="37.7" r=".55"/>
<circle cx="196.3" cy="54.2" r=".55"/>
<circle cx="196.3" cy="57" r=".55"/>
<circle cx="196.3" cy="59.7" r=".55"/>
<circle cx="20.5" cy="169.6" r=".55"/>
<circle cx="42.5" cy="48.7" r=".55"/>
<circle cx="75.4" cy="169.6" r=".55"/>
</g>
<g font-size="3.9">
<text x="6.8" y="15.8">Power Circuit:</text>
<text x="168.8" y="15.8">MicroController:</text>
<text x="9.5" y="153.1">Servo Power Control</text>
</g>
<g font-size="3.9" fill="#c90d0c">
<text x="164.7" y="195.6">Design by:Pete Lewis</text>
<text x="262.2" y="199.8">V10</text>
</g>
<g font-size="2.9" fill="#c90d0c">
<text x="166.1" y="173.7">Released under the Creative Commons</text>
<text x="166.1" y="177.8">Attribution Share-Alike 4.0 License</text>
<text x="166.9" y="181.9">https://creativecommons.org/licenses/by-sa/4.0/</text>
</g>
<g font-size="2.7">
<text x="189.7" y="28.4">VCC</text>
<text x="41.1" y="33.9">U2317</text>
<text x="77.1" y="31.2">VCC</text>
<text x="9.5" y="36.9">JP1</text>
<text x="46.6" y="47.1">R3</text>
<text x="77.1" y="42.8">C4</text>
<text x="179.7" y="47.6" transform="rotate(-90 179.7 47.6)">C2</text>
<text x="184.9" y="47.6" transform="rotate(-90 184.9 47.6)">0.1uF</text>
<text x="189.2" y="44.6" transform="rotate(-90 189.2 44.6)">R2</text>
<text x="194.3" y="44.6" transform="rotate(-90 194.3 44.6)">10K</text>
<text x="195.2" y="42.1">VCC</text>
<text x="204.5" y="45.2">U1</text>
<text x="20.5" y="51.5">GND</text>
<text x="46.6" y="52.3">240</text>
<text x="77.1" y="48.3">0.1uF</text>
<text x="40.8" y="57.4" transform="rotate(-90 40.8 57.4)">715</text>
<text x="46" y="56.3" transform="rotate(-90 46 56.3)">R1</text>
<text x="64.5" y="57">GND</text>
<text x="72.7" y="57">GND</text>
<text x="39.7" y="70.7">GND</text>
<text x="191.9" y="74.8">Q1</text>
<text x="182.5" y="87.2">GND</text>
<text x="189.7" y="85">16MHZ</text>
<text x="182.8" y="94.3">VCC</text>
<text x="186.4" y="103.5">C3</text>
<text x="186.4" y="108.2">0.1uF</text>
<text x="150.7" y="117.8" transform="rotate(-90 150.7 117.8)">330</text>
<text x="155.9" y="116.7" transform="rotate(-90 155.9 116.7)">R7</text>
<text x="182.5" y="117.4">GND</text>
<text x="193.5" y="117.4">GND</text>
<text x="204.5" y="117.4">ATMEGA328P</text>
<text x="260.2" y="119.5" transform="rotate(-90 260.2 119.5)">R6</text>
<text x="255" y="120.5" transform="rotate(-90 255 120.5)">330</text>
<text x="119.4" y="133.9">GND</text>
<text x="219.9" y="135.5">VCC</text>
<text x="53.5" y="142.1">GND</text>
<text x="149.6" y="142.1">GND</text>
<text x="82.6" y="144">Servo 2</text>
<text x="253.9" y="144.8">GND</text>
<text x="218.2" y="155.8">GND</text>
<text x="87.3" y="158.6">JP3</text>
<text x="19.4" y="163">VCC</text>
<text x="82.6" y="163.2">Servo 1</text>
<text x="24.5" y="176.1">R5</text>
<text x="29.7" y="176.2">10K</text>
<text x="87.3" y="177.8">JP2</text>
<text x="68.3" y="184.7" transform="rotate(-90 68.3 184.7)">R4</text>
<text x="73.5" y="184.7" transform="rotate(-90 73.5 184.7)">10K</text>
<text x="143" y="182.2">VCC</text>
<text x="59" y="194.3">GND</text>
<text x="67.2" y="194.3">GND</text>
<text x="75.4" y="194.3">GND</text>
<text x="138.6" y="205.3">GND</text>
</g>
<g font-size="2.3">
<text x="17.6" y="40.1">2</text>
<text x="37.8" y="38.6">IN</text>
<text x="43.3" y="38.6">OUT</text>
<text x="17.6" y="42.9">1</text>
<text x="40.6" y="42.7">ADJ</text>
<text x="199.4" y="53.8">18</text>
<text x="199.4" y="48.3">29</text>
<text x="207" y="49.6">PC6(/RESET)</text>
<text x="230.9" y="52.3">PC1(ADC1)</text>
<text x="230.9" y="49.6">PC0(ADC0)</text>
<text x="248.2" y="53.8">25</text>
<text x="248.2" y="51.1">24</text>
<text x="248.2" y="48.3">23</text>
<text x="200.7" y="56.6">4</text>
<text x="200.7" y="59.3">6</text>
<text x="207" y="57.8">VCC</text>
<text x="207" y="55">AVCC</text>
<text x="230.9" y="57.8">PC3(ADC3)</text>
<text x="230.9" y="55.1">PC2(ADC2)</text>
<text x="248.2" y="59.3">27</text>
<text x="248.2" y="56.6">26</text>
<text x="199.4" y="64.8">20</text>
<text x="207" y="60.5">VCC</text>
<text x="225.5" y="60.5">PC4(ADC4/SDA)</text>
<text x="225.7" y="63.3">PC5(ADC5/SCL)</text>
<text x="248.2" y="64.8">19</text>
<text x="248.2" y="62.1">28</text>
<text x="207" y="66">AREF</text>
<text x="237" y="68.8">ADC7</text>
<text x="237" y="66">ADC6</text>
<text x="248.2" y="67.6">22</text>
<text x="200.7" y="75.8">7</text>
<text x="207" y="77">PB6(XTAL1/TOSC1)</text>
<text x="232.2" y="74.3">PD0(RXD)</text>
<text x="232.4" y="77">PD1(TXD)</text>
<text x="248.2" y="75.8">31</text>
<text x="248.2" y="73.1">30</text>
<text x="200.7" y="81.3">8</text>
<text x="207" y="82.5">PB7(XTAL2/TOSC2)</text>
<text x="232" y="82.5">PD3(INT1)</text>
<text x="232" y="79.8">PD2(INT0)</text>
<text x="248.2" y="81.3">1</text>
<text x="248.2" y="78.6">32</text>
<text x="228.9" y="85.3">PD4(XCK/T0)</text>
<text x="234.3" y="88">PD5(T1)</text>
<text x="248.2" y="89.5">10</text>
<text x="248.2" y="86.8">9</text>
<text x="248.2" y="84">2</text>
<text x="231.9" y="93.5">PD7(AIN1)</text>
<text x="231.9" y="90.8">PD6(AIN0)</text>
<text x="248.2" y="92.3">11</text>
<text x="230.9" y="101.7">PB1(OC1A)</text>
<text x="233.3" y="99">PB0(ICP)</text>
<text x="248.2" y="100.5">13</text>
<text x="248.2" y="97.8">12</text>
<text x="199.4" y="103.3">21</text>
<text x="200.7" y="106">3</text>
<text x="207" y="107.2">GND</text>
<text x="207" y="104.5">AGND</text>
<text x="225.8" y="107.2">PB3(MOSI/OC2)</text>
<text x="227.1" y="104.5">PB2(SS/OC1B)</text>
<text x="248.2" y="106">15</text>
<text x="248.2" y="103.3">14</text>
<text x="200.7" y="108.8">5</text>
<text x="207" y="110">GND</text>
<text x="231.3" y="110">PB4(MISO)</text>
<text x="232.5" y="112.7">PB5(SCK)</text>
<text x="248.2" y="111.5">17</text>
<text x="248.2" y="108.8">16</text>
<text x="203.4" y="141.7">1</text>
<text x="212.5" y="141.7">2</text>
<text x="82.6" y="147.2">1</text>
<text x="82.6" y="150">2</text>
<text x="203.4" y="144.5">3</text>
<text x="203.4" y="147.2">5</text>
<text x="212.5" y="144.5">4</text>
<text x="212.5" y="147.2">6</text>
<text x="82.6" y="152.7">3</text>
<text x="82.6" y="166.4">1</text>
<text x="38.1" y="169.2">1</text>
<text x="42.3" y="170.4">IN</text>
<text x="48.7" y="170.4">OUT</text>
<text x="49.2" y="173.1">ILIM</text>
<text x="56.6" y="171.9">5</text>
<text x="56.6" y="169.2">6</text>
<text x="82.6" y="169.2">2</text>
<text x="82.6" y="171.9">3</text>
<text x="38.1" y="177.4">4</text>
<text x="42.3" y="178.6">FAULT</text>
<text x="38.1" y="180.2">3</text>
<text x="42.3" y="181.4">EN</text>
<text x="48.5" y="181.4">GND</text>
<text x="56.6" y="180.2">2</text>
<text x="125.4" y="184.1">GND</text>
<text x="125.7" y="189.6">VCC</text>
<text x="125.9" y="186.9">CTS</text>
<text x="125.8" y="192.4">TXO</text>
<text x="125.8" y="197.8">DTR</text>
<text x="126.7" y="195.1">RXI</text>
</g>
<g font-size="1.9">
<text x="6.8" y="27.5">9v Barry connector to 2 wires</text>
<text x="6.8" y="29.5">*soldered by hand</text>
<text x="168.9" y="49.4">DTR</text>
<text x="255.3" y="49.4">REC</text>
<text x="255.3" y="52.2">PLAY</text>
<text x="255.3" y="54.9">TRCK_SEL</text>
<text x="255.3" y="57.7">SNAKE</text>
<text x="255.3" y="63.2">YES</text>
<text x="255.3" y="60.4">NO</text>
<text x="255.3" y="74.1">RX</text>
<text x="255.3" y="76.9">TX</text>
<text x="255.3" y="79.6">D2</text>
<text x="255.3" y="93.4">ENABLE_SERVO</text>
<text x="255.3" y="90.6">SERVO_2</text>
<text x="266.3" y="90.5">D6</text>
<text x="272.9" y="93.2">D7</text>
<text x="255.3" y="101.6">SERVO_1</text>
<text x="255.3" y="98.8">BUZZER</text>
<text x="266" y="98.7">D8</text>
<text x="266.3" y="101.5">D9</text>
<text x="34.3" y="107.1">REC</text>
<text x="255.3" y="107.1">MOSI</text>
<text x="255.3" y="104.3">GRN_LED</text>
<text x="33.6" y="112.6">PLAY</text>
<text x="139.1" y="109.8">GRN_LED</text>
<text x="255.3" y="109.8">MISO</text>
<text x="28.3" y="118.1">TRCK_SEL</text>
<text x="34.5" y="123.6">YES</text>
<text x="113" y="123.6">BUZZER</text>
<text x="35.5" y="129.1">NO</text>
<text x="31.8" y="134.6">SNAKE</text>
<text x="190" y="142.8">MISO</text>
<text x="67.9" y="148.3">SERVO_2</text>
<text x="190.9" y="145.5">SCK</text>
<text x="191" y="148.3">RST</text>
<text x="222.4" y="145.5">MOSI</text>
<text x="62.4" y="167.5">SERVO_1</text>
<text x="17.4" y="181.2">ENABLE_SERVO</text>
<text x="145.5" y="195">RX</text>
<text x="145.5" y="197.7">DTR</text>
<text x="145.5" y="192.2">TX</text>
</g>
</svg>
